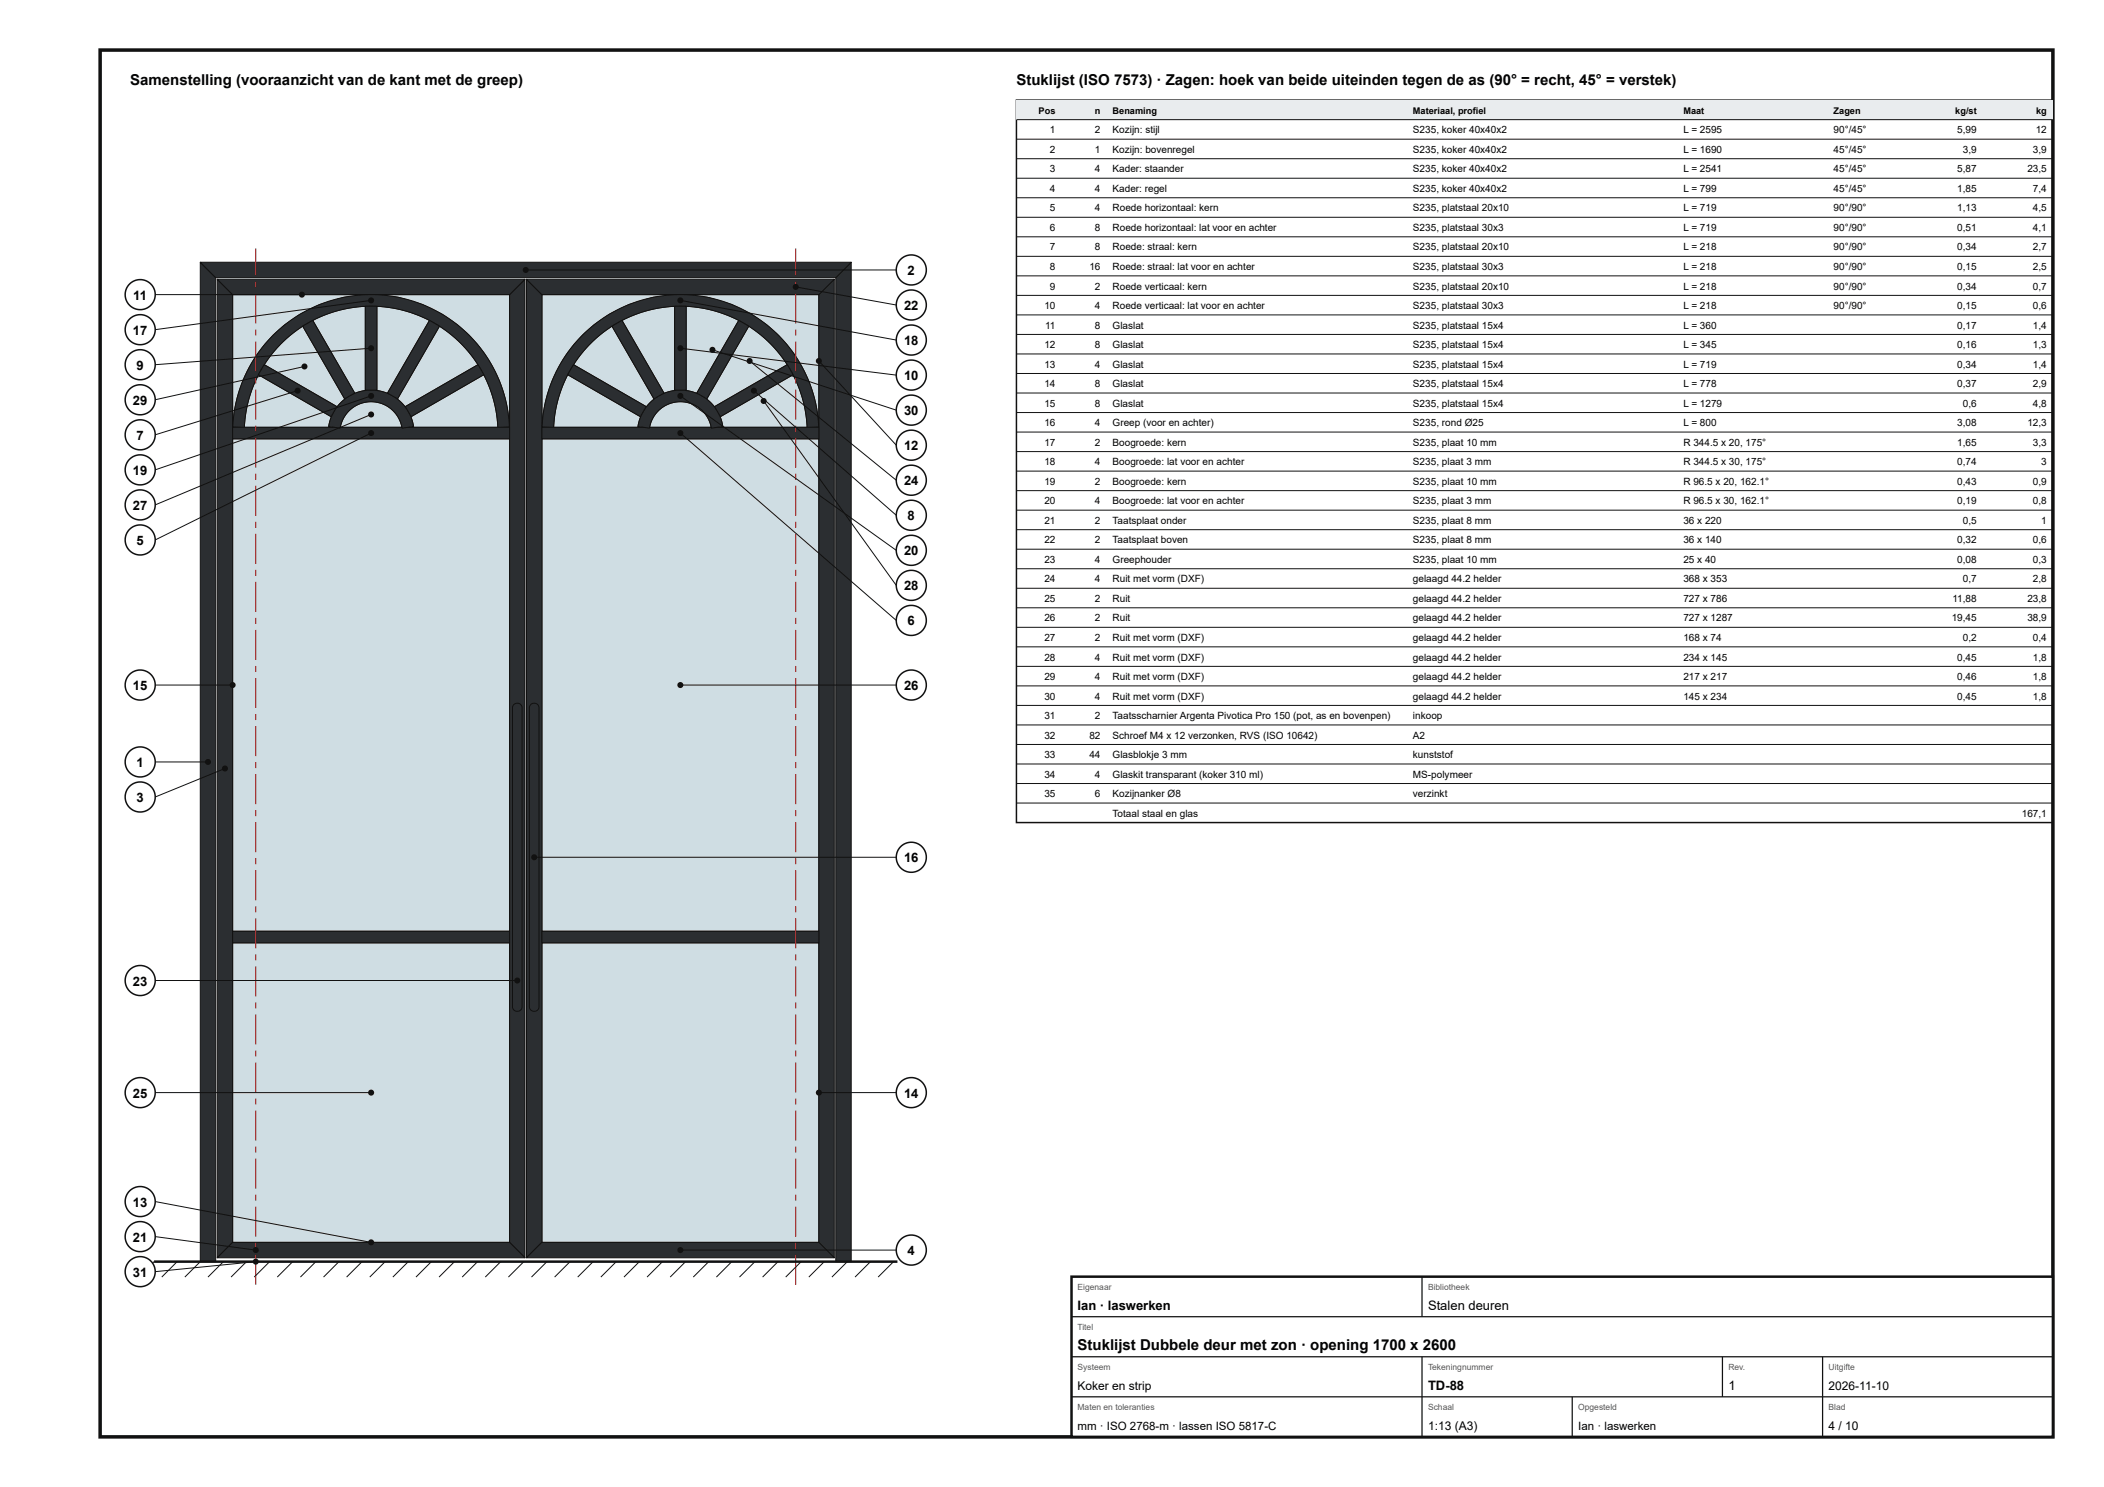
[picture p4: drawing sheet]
<svg xmlns="http://www.w3.org/2000/svg" width="420mm" height="297mm" viewBox="0 0 420 297" stroke-linecap="round" stroke-linejoin="round" font-family="sans-serif">
<path d="M20 10h390v277h-390z" fill="none" stroke="#111" stroke-width=".7" stroke-linecap="butt"/>
<path d="M46.5 58.9h27.6a27.7 27.7 0 0 0-26.4 19.3l-.8 3.4-.4 3.7z" fill="#cfdde3"/>
<path d="M46.5 58.9h27.6a27.7 27.7 0 0 0-26.4 19.3l-.8 3.4-.4 3.7z" fill="none" stroke="#111" stroke-width=".2"/>
<path d="M74.1 58.9h27.7v26.4l-.5-3.7a27.4 27.4 0 0 0-3-8.5 27.6 27.6 0 0 0-24.2-14.2z" fill="#cfdde3"/>
<path d="M74.1 58.9h27.7v26.4l-.5-3.7a27.4 27.4 0 0 0-3-8.5 27.6 27.6 0 0 0-24.2-14.2z" fill="none" stroke="#111" stroke-width=".2"/>
<path d="M46.5 188.3h55.3v59.8h-55.3z" fill="#cfdde3"/>
<path d="M46.5 188.3h55.3v59.8h-55.3z" fill="none" stroke="#111" stroke-width=".2"/>
<path d="M46.5 87.6h55.3v98.4h-55.3z" fill="#cfdde3"/>
<path d="M46.5 87.6h55.3v98.4h-55.3z" fill="none" stroke="#111" stroke-width=".2"/>
<path d="M69.7 82.1l1.3-1 1.5-.7 1.6-.2 1.8 .3 1.6 .7 1.4 1.2 .9 1.4 .5 1.5h-12.3l.5-1.6z" fill="#cfdde3"/>
<path d="M69.7 82.1l1.3-1 1.5-.7 1.6-.2 1.8 .3 1.6 .7 1.4 1.2 .9 1.4 .5 1.5h-12.3l.5-1.6z" fill="none" stroke="#111" stroke-width=".2"/>
<path d="M82 83.3l14.6-8.5a25.1 25.1 0 0 1 2.8 10.5h-16.8z" fill="#cfdde3"/>
<path d="M82 83.3l14.6-8.5a25.1 25.1 0 0 1 2.8 10.5h-16.8z" fill="none" stroke="#111" stroke-width=".2"/>
<path d="M87.8 65.2a25.2 25.2 0 0 1 7.7 7.6l-14.6 8.4-1.5-1.5z" fill="#cfdde3"/>
<path d="M87.8 65.2a25.2 25.2 0 0 1 7.7 7.6l-14.6 8.4-1.5-1.5z" fill="none" stroke="#111" stroke-width=".2"/>
<path d="M75.3 61.2a25.4 25.4 0 0 1 10.5 2.8l-8.4 14.4-.1 .2-2-.6z" fill="#cfdde3"/>
<path d="M75.3 61.2a25.4 25.4 0 0 1 10.5 2.8l-8.4 14.4-.1 .2-2-.6z" fill="none" stroke="#111" stroke-width=".2"/>
<path d="M62.5 64a25.4 25.4 0 0 1 10.5-2.8l-.1 16.8-2 .6-.1-.2z" fill="#cfdde3"/>
<path d="M62.5 64a25.4 25.4 0 0 1 10.5-2.8l-.1 16.8-2 .6-.1-.2z" fill="none" stroke="#111" stroke-width=".2"/>
<path d="M56.2 68.6l2-1.8 2.3-1.6 8.4 14.5-1.6 1.5-14.5-8.4 1.6-2.2z" fill="#cfdde3"/>
<path d="M56.2 68.6l2-1.8 2.3-1.6 8.4 14.5-1.6 1.5-14.5-8.4 1.6-2.2z" fill="none" stroke="#111" stroke-width=".2"/>
<path d="M51.6 74.8l14.6 8.5-.6 2h-16.8a25.1 25.1 0 0 1 2.8-10.5z" fill="#cfdde3"/>
<path d="M51.6 74.8l14.6 8.5-.6 2h-16.8a25.1 25.1 0 0 1 2.8-10.5z" fill="none" stroke="#111" stroke-width=".2"/>
<path d="M108.2 58.9h27.7a27.7 27.7 0 0 0-26.4 19.3l-.8 3.3-.5 3.8z" fill="#cfdde3"/>
<path d="M108.2 58.9h27.7a27.7 27.7 0 0 0-26.4 19.3l-.8 3.3-.5 3.8z" fill="none" stroke="#111" stroke-width=".2"/>
<path d="M135.9 58.9h27.6v26.4l-.4-3.7a27.4 27.4 0 0 0-3.1-8.5 27.6 27.6 0 0 0-24.1-14.2z" fill="#cfdde3"/>
<path d="M135.9 58.9h27.6v26.4l-.4-3.7a27.4 27.4 0 0 0-3.1-8.5 27.6 27.6 0 0 0-24.1-14.2z" fill="none" stroke="#111" stroke-width=".2"/>
<path d="M108.2 188.3h55.3v59.8h-55.3z" fill="#cfdde3"/>
<path d="M108.2 188.3h55.3v59.8h-55.3z" fill="none" stroke="#111" stroke-width=".2"/>
<path d="M108.2 87.6h55.3v98.4h-55.3z" fill="#cfdde3"/>
<path d="M108.2 87.6h55.3v98.4h-55.3z" fill="none" stroke="#111" stroke-width=".2"/>
<path d="M131.4 82.1l1.3-1 1.4-.6 1.8-.3 1.8 .3 1.6 .7 1.3 1.2 .9 1.4 .5 1.5h-12.3l.6-1.6z" fill="#cfdde3"/>
<path d="M131.4 82.1l1.3-1 1.4-.6 1.8-.3 1.8 .3 1.6 .7 1.3 1.2 .9 1.4 .5 1.5h-12.3l.6-1.6z" fill="none" stroke="#111" stroke-width=".2"/>
<path d="M143.8 83.3l14.6-8.5a25.1 25.1 0 0 1 2.8 10.5h-16.8z" fill="#cfdde3"/>
<path d="M143.8 83.3l14.6-8.5a25.1 25.1 0 0 1 2.8 10.5h-16.8z" fill="none" stroke="#111" stroke-width=".2"/>
<path d="M149.5 65.2a25.2 25.2 0 0 1 7.7 7.6l-14.5 8.4-1.6-1.5z" fill="#cfdde3"/>
<path d="M149.5 65.2a25.2 25.2 0 0 1 7.7 7.6l-14.5 8.4-1.6-1.5z" fill="none" stroke="#111" stroke-width=".2"/>
<path d="M137 61.2a25.4 25.4 0 0 1 10.5 2.8l-8.3 14.4-.1 .2-2.1-.6z" fill="#cfdde3"/>
<path d="M137 61.2a25.4 25.4 0 0 1 10.5 2.8l-8.3 14.4-.1 .2-2.1-.6z" fill="none" stroke="#111" stroke-width=".2"/>
<path d="M124.2 64a25.4 25.4 0 0 1 10.5-2.8v16.8l-2.1 .6v-.2z" fill="#cfdde3"/>
<path d="M124.2 64a25.4 25.4 0 0 1 10.5-2.8v16.8l-2.1 .6v-.2z" fill="none" stroke="#111" stroke-width=".2"/>
<path d="M118 68.6l1.9-1.8 2.3-1.6 8.4 14.5-1.5 1.5-14.6-8.4 1.7-2.2z" fill="#cfdde3"/>
<path d="M118 68.6l1.9-1.8 2.3-1.6 8.4 14.5-1.5 1.5-14.6-8.4 1.7-2.2z" fill="none" stroke="#111" stroke-width=".2"/>
<path d="M113.4 74.8l14.5 8.5-.5 2h-16.8a25.1 25.1 0 0 1 2.8-10.5z" fill="#cfdde3"/>
<path d="M113.4 74.8l14.5 8.5-.5 2h-16.8a25.1 25.1 0 0 1 2.8-10.5z" fill="none" stroke="#111" stroke-width=".2"/>
<path d="M40 52.4l3.1 3.1v196.5h-3.1z" fill="#2b2e31"/>
<path d="M40 52.4l3.1 3.1v196.5h-3.1z" fill="none" stroke="#111" stroke-width=".2"/>
<path d="M166.9 55.5l3.1-3.1v199.6h-3.1z" fill="#2b2e31"/>
<path d="M166.9 55.5l3.1-3.1v199.6h-3.1z" fill="none" stroke="#111" stroke-width=".2"/>
<path d="M40 52.4h130l-3.1 3.1h-123.8z" fill="#2b2e31"/>
<path d="M40 52.4h130l-3.1 3.1h-123.8z" fill="none" stroke="#111" stroke-width=".2"/>
<path d="M43.4 55.8l3.1 3.1v189.2l-3.1 3.1z" fill="#2b2e31"/>
<path d="M43.4 55.8l3.1 3.1v189.2l-3.1 3.1z" fill="none" stroke="#111" stroke-width=".2"/>
<path d="M101.8 58.9l3-3.1v195.4l-3-3.1z" fill="#2b2e31"/>
<path d="M101.8 58.9l3-3.1v195.4l-3-3.1z" fill="none" stroke="#111" stroke-width=".2"/>
<path d="M46.5 248.1h55.3l3 3.1h-61.4z" fill="#2b2e31"/>
<path d="M46.5 248.1h55.3l3 3.1h-61.4z" fill="none" stroke="#111" stroke-width=".2"/>
<path d="M43.4 55.8h61.4l-3 3.1h-55.3z" fill="#2b2e31"/>
<path d="M43.4 55.8h61.4l-3 3.1h-55.3z" fill="none" stroke="#111" stroke-width=".2"/>
<path d="M54.3 67.2a27.7 27.7 0 0 1 29.7-6.5 27.7 27.7 0 0 1 17.7 24.6l-2.3 .1a25.3 25.3 0 0 0-25.3-24.2 25.3 25.3 0 0 0-25.3 24.2l-2.3-.1a27.6 27.6 0 0 1 7.8-18.1z" fill="#2b2e31"/>
<path d="M54.3 67.2a27.7 27.7 0 0 1 29.7-6.5 27.7 27.7 0 0 1 17.7 24.6l-2.3 .1a25.3 25.3 0 0 0-25.3-24.2 25.3 25.3 0 0 0-25.3 24.2l-2.3-.1a27.6 27.6 0 0 1 7.8-18.1z" fill="none" stroke="#111" stroke-width=".2"/>
<path d="M46.5 85.3h55.3v2.3h-55.3z" fill="#2b2e31"/>
<path d="M46.5 85.3h55.3v2.3h-55.3z" fill="none" stroke="#111" stroke-width=".2"/>
<path d="M46.5 186h55.3v2.3h-55.3z" fill="#2b2e31"/>
<path d="M46.5 186h55.3v2.3h-55.3z" fill="none" stroke="#111" stroke-width=".2"/>
<path d="M68 80.5a8.6 8.6 0 0 1 8.7-2.2 8.6 8.6 0 0 1 5.9 6.9l-2.3 .3a6.3 6.3 0 0 0-6.2-5.3 6.3 6.3 0 0 0-6.2 5.3l-2.3-.3a8.5 8.5 0 0 1 2.4-4.7z" fill="#2b2e31"/>
<path d="M68 80.5a8.6 8.6 0 0 1 8.7-2.2 8.6 8.6 0 0 1 5.9 6.9l-2.3 .3a6.3 6.3 0 0 0-6.2-5.3 6.3 6.3 0 0 0-6.2 5.3l-2.3-.3a8.5 8.5 0 0 1 2.4-4.7z" fill="none" stroke="#111" stroke-width=".2"/>
<path d="M81 81.2l14.5-8.4 1.1 2-14.5 8.4z" fill="#2b2e31"/>
<path d="M81 81.2l14.5-8.4 1.1 2-14.5 8.4z" fill="none" stroke="#111" stroke-width=".2"/>
<path d="M85.8 64l2 1.2-8.4 14.4-2-1.1z" fill="#2b2e31"/>
<path d="M85.8 64l2 1.2-8.4 14.4-2-1.1z" fill="none" stroke="#111" stroke-width=".2"/>
<path d="M73 61.2h2.3v16.7h-2.3z" fill="#2b2e31"/>
<path d="M73 61.2h2.3v16.7h-2.3z" fill="none" stroke="#111" stroke-width=".2"/>
<path d="M60.5 65.2l1.9-1.2 8.4 14.5-2 1.1z" fill="#2b2e31"/>
<path d="M60.5 65.2l1.9-1.2 8.4 14.5-2 1.1z" fill="none" stroke="#111" stroke-width=".2"/>
<path d="M52.8 72.8l14.5 8.4-1.2 2-14.5-8.4z" fill="#2b2e31"/>
<path d="M52.8 72.8l14.5 8.4-1.2 2-14.5-8.4z" fill="none" stroke="#111" stroke-width=".2"/>
<path d="M105.1 55.8l3.1 3.1v189.2l-3.1 3.1z" fill="#2b2e31"/>
<path d="M105.1 55.8l3.1 3.1v189.2l-3.1 3.1z" fill="none" stroke="#111" stroke-width=".2"/>
<path d="M163.5 58.9l3.1-3.1v195.4l-3.1-3.1z" fill="#2b2e31"/>
<path d="M163.5 58.9l3.1-3.1v195.4l-3.1-3.1z" fill="none" stroke="#111" stroke-width=".2"/>
<path d="M108.2 248.1h55.3l3.1 3.1h-61.5z" fill="#2b2e31"/>
<path d="M108.2 248.1h55.3l3.1 3.1h-61.5z" fill="none" stroke="#111" stroke-width=".2"/>
<path d="M105.1 55.8h61.5l-3.1 3.1h-55.3z" fill="#2b2e31"/>
<path d="M105.1 55.8h61.5l-3.1 3.1h-55.3z" fill="none" stroke="#111" stroke-width=".2"/>
<path d="M116.1 67.2a27.7 27.7 0 0 1 29.6-6.5 27.7 27.7 0 0 1 17.8 24.6l-2.3 .1a25.3 25.3 0 0 0-25.3-24.2 25.3 25.3 0 0 0-25.3 24.2l-2.3-.1a27.6 27.6 0 0 1 7.8-18.1z" fill="#2b2e31"/>
<path d="M116.1 67.2a27.7 27.7 0 0 1 29.6-6.5 27.7 27.7 0 0 1 17.8 24.6l-2.3 .1a25.3 25.3 0 0 0-25.3-24.2 25.3 25.3 0 0 0-25.3 24.2l-2.3-.1a27.6 27.6 0 0 1 7.8-18.1z" fill="none" stroke="#111" stroke-width=".2"/>
<path d="M108.2 85.3h55.3v2.3h-55.3z" fill="#2b2e31"/>
<path d="M108.2 85.3h55.3v2.3h-55.3z" fill="none" stroke="#111" stroke-width=".2"/>
<path d="M108.2 186h55.3v2.3h-55.3z" fill="#2b2e31"/>
<path d="M108.2 186h55.3v2.3h-55.3z" fill="none" stroke="#111" stroke-width=".2"/>
<path d="M130 80.3a8.6 8.6 0 0 1 14.3 4.9l-2.2 .3a6.3 6.3 0 0 0-6.2-5.3 6.3 6.3 0 0 0-6.2 5.3l-2.3-.3a8.6 8.6 0 0 1 2.6-4.9z" fill="#2b2e31"/>
<path d="M130 80.3a8.6 8.6 0 0 1 14.3 4.9l-2.2 .3a6.3 6.3 0 0 0-6.2-5.3 6.3 6.3 0 0 0-6.2 5.3l-2.3-.3a8.6 8.6 0 0 1 2.6-4.9z" fill="none" stroke="#111" stroke-width=".2"/>
<path d="M142.7 81.2l14.5-8.4 1.2 2-14.5 8.4z" fill="#2b2e31"/>
<path d="M142.7 81.2l14.5-8.4 1.2 2-14.5 8.4z" fill="none" stroke="#111" stroke-width=".2"/>
<path d="M147.5 64l2 1.2-8.3 14.4-2-1.1z" fill="#2b2e31"/>
<path d="M147.5 64l2 1.2-8.3 14.4-2-1.1z" fill="none" stroke="#111" stroke-width=".2"/>
<path d="M134.7 61.2h2.3v16.7h-2.3z" fill="#2b2e31"/>
<path d="M134.7 61.2h2.3v16.7h-2.3z" fill="none" stroke="#111" stroke-width=".2"/>
<path d="M122.2 65.2l2-1.2 8.4 14.5-2 1.1z" fill="#2b2e31"/>
<path d="M122.2 65.2l2-1.2 8.4 14.5-2 1.1z" fill="none" stroke="#111" stroke-width=".2"/>
<path d="M114.5 72.8l14.5 8.4-1.1 2-14.5-8.4z" fill="#2b2e31"/>
<path d="M114.5 72.8l14.5 8.4-1.1 2-14.5-8.4z" fill="none" stroke="#111" stroke-width=".2"/>
<path d="M51 250.6h.2v6h-.2zM51 248.2h.2v1.2h-.2zM51 241h.2v6h-.2zM51 238.6h.2v1.2h-.2zM51 231.4h.2v6h-.2zM51 229h.2v1.2h-.2zM51 221.8h.2v6h-.2zM51 219.4h.2v1.2h-.2zM51 212.2h.2v6h-.2zM51 209.8h.2v1.2h-.2zM51 202.6h.2v6h-.2zM51 200.2h.2v1.2h-.2zM51 193h.2v6h-.2zM51 190.6h.2v1.2h-.2zM51 183.4h.2v6h-.2zM51 181h.2v1.2h-.2zM51 173.8h.2v6h-.2zM51 171.4h.2v1.2h-.2zM51 164.2h.2v6h-.2zM51 161.8h.2v1.2h-.2zM51 154.6h.2v6h-.2zM51 152.2h.2v1.2h-.2zM51 145h.2v6h-.2zM51 142.6h.2v1.2h-.2zM51 135.4h.2v6h-.2zM51 133h.2v1.2h-.2zM51 125.8h.2v6h-.2zM51 123.4h.2v1.2h-.2zM51 116.2h.2v6h-.2zM51 113.8h.2v1.2h-.2zM51 106.6h.2v6h-.2zM51 104.2h.2v1.2h-.2zM51 97h.2v6h-.2zM51 94.6h.2v1.2h-.2zM51 87.4h.2v6h-.2zM51 85h.2v1.2h-.2zM51 77.8h.2v6h-.2zM51 75.4h.2v1.2h-.2zM51 68.2h.2v6h-.2zM51 65.8h.2v1.2h-.2zM51 58.6h.2v6h-.2zM51 56.2h.2v1.2h-.2zM51 49.6h.2v5.4h-.2z" fill="#b00"/>
<path d="M102.6 140.7a.97 .97 0 0 1 1.1-.2 .97 .97 0 0 1 .6 .9v59.7a.96 .96 0 0 1-1 .9 .96 .96 0 0 1-1-.9v-59.7z" fill="#2b2e31"/>
<path d="M102.6 140.7a.97 .97 0 0 1 1.1-.2 .97 .97 0 0 1 .6 .9v59.7a.96 .96 0 0 1-1 .9 .96 .96 0 0 1-1-.9v-59.7z" fill="none" stroke="#111" stroke-width=".2"/>
<path d="M158.8 250.6h.2v6h-.2zM158.8 248.2h.2v1.2h-.2zM158.8 241h.2v6h-.2zM158.8 238.6h.2v1.2h-.2zM158.8 231.4h.2v6h-.2zM158.8 229h.2v1.2h-.2zM158.8 221.8h.2v6h-.2zM158.8 219.4h.2v1.2h-.2zM158.8 212.2h.2v6h-.2zM158.8 209.8h.2v1.2h-.2zM158.8 202.6h.2v6h-.2zM158.8 200.2h.2v1.2h-.2zM158.8 193h.2v6h-.2zM158.8 190.6h.2v1.2h-.2zM158.8 183.4h.2v6h-.2zM158.8 181h.2v1.2h-.2zM158.8 173.8h.2v6h-.2zM158.8 171.4h.2v1.2h-.2zM158.8 164.2h.2v6h-.2zM158.8 161.8h.2v1.2h-.2zM158.8 154.6h.2v6h-.2zM158.8 152.2h.2v1.2h-.2zM158.8 145h.2v6h-.2zM158.8 142.6h.2v1.2h-.2zM158.8 135.4h.2v6h-.2zM158.8 133h.2v1.2h-.2zM158.8 125.8h.2v6h-.2zM158.8 123.4h.2v1.2h-.2zM158.8 116.2h.2v6h-.2zM158.8 113.8h.2v1.2h-.2zM158.8 106.6h.2v6h-.2zM158.8 104.2h.2v1.2h-.2zM158.8 97h.2v6h-.2zM158.8 94.6h.2v1.2h-.2zM158.8 87.4h.2v6h-.2zM158.8 85h.2v1.2h-.2zM158.8 77.8h.2v6h-.2zM158.8 75.4h.2v1.2h-.2zM158.8 68.2h.2v6h-.2zM158.8 65.8h.2v1.2h-.2zM158.8 58.6h.2v6h-.2zM158.8 56.2h.2v1.2h-.2zM158.8 49.6h.2v5.4h-.2z" fill="#b00"/>
<path d="M106 140.7a.97 .97 0 0 1 1-.2 .97 .97 0 0 1 .6 .9v59.7a.96 .96 0 0 1-.9 .9 .96 .96 0 0 1-1-.9v-59.7z" fill="#2b2e31"/>
<g fill="none" stroke="#111" stroke-width=".2">
<path d="M106 140.7a.97 .97 0 0 1 1-.2 .97 .97 0 0 1 .6 .9v59.7a.96 .96 0 0 1-.9 .9 .96 .96 0 0 1-1-.9v-59.7zM30.8 252l-3.1 3.1M35.4 252l-3.1 3.1M40 252l-3.1 3.1M44.6 252l-3.1 3.1M49.2 252l-3.1 3.1M53.8 252l-3 3.1M58.5 252l-3.1 3.1M63.1 252l-3.1 3.1M67.7 252l-3.1 3.1M72.3 252l-3.1 3.1M76.9 252l-3.1 3.1"/>
<path d="M81.5 252l-3 3.1M86.1 252l-3 3.1M90.8 252l-3.1 3.1M95.4 252l-3.1 3.1M100 252l-3.1 3.1M104.6 252l-3.1 3.1M109.2 252l-3.1 3.1M113.8 252l-3 3.1M118.5 252l-3.1 3.1M123.1 252l-3.1 3.1M127.7 252l-3.1 3.1M132.3 252l-3.1 3.1"/>
<path d="M136.9 252l-3.1 3.1M141.5 252l-3 3.1M146.1 252l-3 3.1M150.8 252l-3.1 3.1M155.4 252l-3.1 3.1M160 252l-3.1 3.1M164.6 252l-3.1 3.1M169.2 252l-3.1 3.1M173.8 252l-3 3.1M178.5 252l-3.1 3.1"/>
</g>
<path d="M30.8 252h148.4" fill="none" stroke="#111" stroke-width=".5"/>
<circle cx="60.3" cy="58.9" r=".6" fill="#111"/>
<path d="M31 58.8h29.3" fill="none" stroke="#111" stroke-width=".2"/>
<circle cx="28" cy="58.9" r="3" fill="#fff"/>
<circle cx="28" cy="58.9" r="3" fill="none" stroke="#111" stroke-width=".3"/>
<circle cx="74.1" cy="60" r=".6" fill="#111"/>
<path d="M74.1 60l-43.1 5.8" fill="none" stroke="#111" stroke-width=".2"/>
<circle cx="28" cy="65.9" r="3" fill="#fff"/>
<circle cx="28" cy="65.9" r="3" fill="none" stroke="#111" stroke-width=".3"/>
<circle cx="74.1" cy="69.5" r=".6" fill="#111"/>
<path d="M74.1 69.6l-43.1 3.2" fill="none" stroke="#111" stroke-width=".2"/>
<circle cx="28" cy="72.8" r="3" fill="#fff"/>
<circle cx="28" cy="72.8" r="3" fill="none" stroke="#111" stroke-width=".3"/>
<circle cx="60.8" cy="73.2" r=".6" fill="#111"/>
<path d="M60.8 73.2l-29.8 6.6" fill="none" stroke="#111" stroke-width=".2"/>
<circle cx="28" cy="79.8" r="3" fill="#fff"/>
<circle cx="28" cy="79.8" r="3" fill="none" stroke="#111" stroke-width=".3"/>
<circle cx="59.4" cy="78" r=".6" fill="#111"/>
<path d="M59.4 78l-28.4 8.8" fill="none" stroke="#111" stroke-width=".2"/>
<circle cx="28" cy="86.8" r="3" fill="#fff"/>
<circle cx="28" cy="86.8" r="3" fill="none" stroke="#111" stroke-width=".3"/>
<circle cx="74.1" cy="79.1" r=".6" fill="#111"/>
<path d="M74.1 79.1l-43.1 14.7" fill="none" stroke="#111" stroke-width=".2"/>
<circle cx="28" cy="93.8" r="3" fill="#fff"/>
<circle cx="28" cy="93.8" r="3" fill="none" stroke="#111" stroke-width=".3"/>
<circle cx="74.1" cy="82.8" r=".6" fill="#111"/>
<path d="M74.1 82.8l-43.1 18" fill="none" stroke="#111" stroke-width=".2"/>
<circle cx="28" cy="100.8" r="3" fill="#fff"/>
<circle cx="28" cy="100.8" r="3" fill="none" stroke="#111" stroke-width=".3"/>
<circle cx="74.1" cy="86.5" r=".6" fill="#111"/>
<path d="M74.1 86.5l-43.1 21.3" fill="none" stroke="#111" stroke-width=".2"/>
<circle cx="28" cy="107.8" r="3" fill="#fff"/>
<circle cx="28" cy="107.8" r="3" fill="none" stroke="#111" stroke-width=".3"/>
<circle cx="46.5" cy="136.8" r=".6" fill="#111"/>
<path d="M31 136.8h15.5" fill="none" stroke="#111" stroke-width=".2"/>
<circle cx="28" cy="136.8" r="3" fill="#fff"/>
<circle cx="28" cy="136.8" r="3" fill="none" stroke="#111" stroke-width=".3"/>
<circle cx="41.5" cy="152.2" r=".6" fill="#111"/>
<path d="M31 152.2h10.5" fill="none" stroke="#111" stroke-width=".2"/>
<circle cx="28" cy="152.2" r="3" fill="#fff"/>
<circle cx="28" cy="152.2" r="3" fill="none" stroke="#111" stroke-width=".3"/>
<circle cx="44.9" cy="153.5" r=".6" fill="#111"/>
<path d="M44.9 153.5l-13.9 5.7" fill="none" stroke="#111" stroke-width=".2"/>
<circle cx="28" cy="159.2" r="3" fill="#fff"/>
<circle cx="28" cy="159.2" r="3" fill="none" stroke="#111" stroke-width=".3"/>
<circle cx="103.3" cy="195.8" r=".6" fill="#111"/>
<path d="M31 195.8h72.3" fill="none" stroke="#111" stroke-width=".2"/>
<circle cx="28" cy="195.8" r="3" fill="#fff"/>
<circle cx="28" cy="195.8" r="3" fill="none" stroke="#111" stroke-width=".3"/>
<circle cx="74.1" cy="218.2" r=".6" fill="#111"/>
<path d="M31 218.2h43.1" fill="none" stroke="#111" stroke-width=".2"/>
<circle cx="28" cy="218.2" r="3" fill="#fff"/>
<circle cx="28" cy="218.2" r="3" fill="none" stroke="#111" stroke-width=".3"/>
<circle cx="74.1" cy="248.1" r=".6" fill="#111"/>
<path d="M31 240l43.1 8.2" fill="none" stroke="#111" stroke-width=".2"/>
<circle cx="28" cy="240" r="3" fill="#fff"/>
<circle cx="28" cy="240" r="3" fill="none" stroke="#111" stroke-width=".3"/>
<circle cx="51.1" cy="249.7" r=".6" fill="#111"/>
<path d="M31 247l20.1 2.7" fill="none" stroke="#111" stroke-width=".2"/>
<circle cx="28" cy="247" r="3" fill="#fff"/>
<circle cx="28" cy="247" r="3" fill="none" stroke="#111" stroke-width=".3"/>
<circle cx="51.1" cy="252" r=".6" fill="#111"/>
<path d="M51.1 252l-20.1 2" fill="none" stroke="#111" stroke-width=".2"/>
<circle cx="28" cy="254" r="3" fill="#fff"/>
<circle cx="28" cy="254" r="3" fill="none" stroke="#111" stroke-width=".3"/>
<circle cx="105" cy="53.9" r=".6" fill="#111"/>
<path d="M105 53.9h74" fill="none" stroke="#111" stroke-width=".2"/>
<circle cx="182" cy="53.9" r="3" fill="#fff"/>
<circle cx="182" cy="53.9" r="3" fill="none" stroke="#111" stroke-width=".3"/>
<circle cx="158.9" cy="57.3" r=".6" fill="#111"/>
<path d="M158.9 57.3l20.1 3.6" fill="none" stroke="#111" stroke-width=".2"/>
<circle cx="182" cy="60.9" r="3" fill="#fff"/>
<circle cx="182" cy="60.9" r="3" fill="none" stroke="#111" stroke-width=".3"/>
<circle cx="135.9" cy="60" r=".6" fill="#111"/>
<path d="M135.9 60l43.1 7.9" fill="none" stroke="#111" stroke-width=".2"/>
<circle cx="182" cy="67.9" r="3" fill="#fff"/>
<circle cx="182" cy="67.9" r="3" fill="none" stroke="#111" stroke-width=".3"/>
<circle cx="135.9" cy="69.5" r=".6" fill="#111"/>
<path d="M135.9 69.6l43.1 5.3" fill="none" stroke="#111" stroke-width=".2"/>
<circle cx="182" cy="74.9" r="3" fill="#fff"/>
<circle cx="182" cy="74.9" r="3" fill="none" stroke="#111" stroke-width=".3"/>
<circle cx="142.3" cy="69.9" r=".6" fill="#111"/>
<path d="M142.3 69.9l36.7 12" fill="none" stroke="#111" stroke-width=".2"/>
<circle cx="182" cy="81.9" r="3" fill="#fff"/>
<circle cx="182" cy="81.9" r="3" fill="none" stroke="#111" stroke-width=".3"/>
<circle cx="163.5" cy="72.1" r=".6" fill="#111"/>
<path d="M163.5 72.1l15.5 16.8" fill="none" stroke="#111" stroke-width=".2"/>
<circle cx="182" cy="88.9" r="3" fill="#fff"/>
<circle cx="182" cy="88.9" r="3" fill="none" stroke="#111" stroke-width=".3"/>
<circle cx="149.7" cy="72.1" r=".6" fill="#111"/>
<path d="M149.7 72.1l29.3 23.8" fill="none" stroke="#111" stroke-width=".2"/>
<circle cx="182" cy="95.9" r="3" fill="#fff"/>
<circle cx="182" cy="95.9" r="3" fill="none" stroke="#111" stroke-width=".3"/>
<circle cx="150.6" cy="78" r=".6" fill="#111"/>
<path d="M150.6 78l28.4 24.9" fill="none" stroke="#111" stroke-width=".2"/>
<circle cx="182" cy="102.9" r="3" fill="#fff"/>
<circle cx="182" cy="102.9" r="3" fill="none" stroke="#111" stroke-width=".3"/>
<circle cx="135.9" cy="79.1" r=".6" fill="#111"/>
<path d="M135.9 79.1l43.1 30.8" fill="none" stroke="#111" stroke-width=".2"/>
<circle cx="182" cy="109.9" r="3" fill="#fff"/>
<circle cx="182" cy="109.9" r="3" fill="none" stroke="#111" stroke-width=".3"/>
<circle cx="152.5" cy="80.1" r=".6" fill="#111"/>
<path d="M152.5 80.1l26.5 36.8" fill="none" stroke="#111" stroke-width=".2"/>
<circle cx="182" cy="116.9" r="3" fill="#fff"/>
<circle cx="182" cy="116.9" r="3" fill="none" stroke="#111" stroke-width=".3"/>
<circle cx="135.9" cy="86.5" r=".6" fill="#111"/>
<path d="M135.9 86.5l43.1 37.4" fill="none" stroke="#111" stroke-width=".2"/>
<circle cx="182" cy="123.9" r="3" fill="#fff"/>
<circle cx="182" cy="123.9" r="3" fill="none" stroke="#111" stroke-width=".3"/>
<circle cx="135.9" cy="136.8" r=".6" fill="#111"/>
<path d="M135.9 136.8h43.1" fill="none" stroke="#111" stroke-width=".2"/>
<circle cx="182" cy="136.8" r="3" fill="#fff"/>
<circle cx="182" cy="136.8" r="3" fill="none" stroke="#111" stroke-width=".3"/>
<circle cx="106.7" cy="171.2" r=".6" fill="#111"/>
<path d="M106.7 171.2h72.3" fill="none" stroke="#111" stroke-width=".2"/>
<circle cx="182" cy="171.2" r="3" fill="#fff"/>
<circle cx="182" cy="171.2" r="3" fill="none" stroke="#111" stroke-width=".3"/>
<circle cx="163.5" cy="218.2" r=".6" fill="#111"/>
<path d="M163.5 218.2h15.5" fill="none" stroke="#111" stroke-width=".2"/>
<circle cx="182" cy="218.2" r="3" fill="#fff"/>
<circle cx="182" cy="218.2" r="3" fill="none" stroke="#111" stroke-width=".3"/>
<circle cx="135.9" cy="249.7" r=".6" fill="#111"/>
<path d="M135.9 249.7h43.1" fill="none" stroke="#111" stroke-width=".2"/>
<circle cx="182" cy="249.7" r="3" fill="#fff"/>
<g fill="none" stroke="#111" stroke-width=".3">
<path d="M203 20h207v144.3h-207z"/>
<circle cx="182" cy="249.7" r="3"/>
</g>
<path d="M203 20h207v3.9h-207z" fill="#e9ecee"/>
<g fill="none" stroke="#111" stroke-width=".2">
<path d="M203 23.9h207M203 27.8h207M203 31.7h207M203 35.6h207M203 39.5h207M203 43.4h207M203 47.3h207M203 51.2h207M203 55.1h207M203 59h207M203 62.9h207M203 66.8h207"/>
<path d="M203 70.7h207M203 74.6h207M203 78.5h207M203 82.4h207M203 86.3h207M203 90.2h207M203 94.1h207M203 98h207M203 101.9h207M203 105.8h207M203 109.7h207M203 113.6h207"/>
<path d="M203 117.5h207M203 121.4h207M203 125.3h207M203 129.2h207M203 133.1h207M203 137h207M203 140.9h207M203 144.8h207M203 148.7h207M203 152.6h207M203 156.5h207M203 160.4h207"/>
</g>
<path d="M214 255h196v32h-196z" fill="#fff"/>
<path d="M214 255h196v32h-196z" fill="none" stroke="#111" stroke-width=".5"/>
<path d="M284 255v8M214 263h196M214 271h196M214 279h196M284 271v16M314 279v8M344 271v8M364 271v16" fill="none" stroke="#111" stroke-width=".25"/>
<g font-size="3">
<text x="26" y="17">Samenstelling (vooraanzicht van de kant met de greep)</text>
<text x="203" y="17">Stuklijst (ISO 7573) · Zagen: hoek van beide uiteinden tegen de as (90° = recht, 45° = verstek)</text>
<text x="215.2" y="269.6">Stuklijst Dubbele deur met zon · opening 1700 x 2600</text>
</g>
<g font-size="2.6">
<text x="26.6" y="59.8">11</text>
<text x="181.3" y="54.9">2</text>
<text x="180.5" y="61.9">22</text>
<text x="26.5" y="66.8">17</text>
<text x="180.5" y="68.9">18</text>
<text x="27.3" y="73.8">9</text>
<text x="180.5" y="75.9">10</text>
<text x="26.5" y="80.8">29</text>
<text x="180.5" y="82.9">30</text>
<text x="27.3" y="87.8">7</text>
<text x="180.5" y="89.9">12</text>
<text x="26.5" y="94.8">19</text>
<text x="26.5" y="101.8">27</text>
<text x="180.5" y="96.9">24</text>
<text x="181.3" y="103.9">8</text>
<text x="27.3" y="108.8">5</text>
<text x="180.5" y="110.9">20</text>
<text x="180.5" y="117.9">28</text>
<text x="181.3" y="124.9">6</text>
<text x="26.5" y="137.8">15</text>
<text x="180.5" y="137.8">26</text>
<text x="27.3" y="153.2">1</text>
<text x="27.3" y="160.2">3</text>
<text x="180.5" y="172.2">16</text>
<text x="26.5" y="196.8">23</text>
<text x="26.5" y="219.2">25</text>
<text x="180.5" y="219.2">14</text>
<text x="26.5" y="241">13</text>
<text x="26.5" y="248">21</text>
<text x="181.3" y="250.7">4</text>
<text x="26.5" y="255">31</text>
<text x="215.2" y="261.6">Ian · laswerken</text>
<text x="285.2" y="261.6">Stalen deuren</text>
<text x="285.2" y="277.6">TD-88</text>
<text x="345.2" y="277.6">1</text>
</g>
<g font-size="2.4">
<text x="215.2" y="277.6">Koker en strip</text>
<text x="365.2" y="277.6">2026-11-10</text>
<text x="285.2" y="285.6">1:13 (A3)</text>
<text x="365.2" y="285.6">4 / 10</text>
</g>
<g font-size="2.3">
<text x="215.2" y="285.6">mm · ISO 2768-m · lassen ISO 5817-C</text>
<text x="315.2" y="285.6">Ian · laswerken</text>
</g>
<g font-size="2">
<text x="209.7" y="26.6">1</text>
<text x="218.7" y="26.6">2</text>
<text x="222.2" y="26.6">Kozijn: stijl</text>
<text x="282.2" y="26.6">S235, koker 40x40x2</text>
<text x="336.2" y="26.6">L = 2595</text>
<text x="366.2" y="26.6">90°/45°</text>
<text x="390.9" y="26.6">5,99</text>
<text x="406.6" y="26.6">12</text>
<text x="209.7" y="30.5">2</text>
<text x="209.7" y="34.4">3</text>
<text x="218.7" y="30.5">1</text>
<text x="218.7" y="34.4">4</text>
<text x="222.2" y="30.5">Kozijn: bovenregel</text>
<text x="222.2" y="34.4">Kader: staander</text>
<text x="282.2" y="30.5">S235, koker 40x40x2</text>
<text x="282.2" y="34.4">S235, koker 40x40x2</text>
<text x="336.2" y="30.5">L = 1690</text>
<text x="336.2" y="34.4">L = 2541</text>
<text x="366.2" y="30.5">45°/45°</text>
<text x="366.2" y="34.4">45°/45°</text>
<text x="390.9" y="34.4">5,87</text>
<text x="392" y="30.5">3,9</text>
<text x="404.9" y="34.4">23,5</text>
<text x="406" y="30.5">3,9</text>
<text x="209.7" y="38.3">4</text>
<text x="218.7" y="38.3">4</text>
<text x="222.2" y="38.3">Kader: regel</text>
<text x="282.2" y="38.3">S235, koker 40x40x2</text>
<text x="336.2" y="38.3">L = 799</text>
<text x="366.2" y="38.3">45°/45°</text>
<text x="390.9" y="38.3">1,85</text>
<text x="406" y="38.3">7,4</text>
<text x="209.7" y="42.2">5</text>
<text x="209.7" y="46.1">6</text>
<text x="218.7" y="42.2">4</text>
<text x="218.7" y="46.1">8</text>
<text x="222.2" y="42.2">Roede horizontaal: kern</text>
<text x="222.2" y="46.1">Roede horizontaal: lat voor en achter</text>
<text x="282.2" y="42.2">S235, platstaal 20x10</text>
<text x="282.2" y="46.1">S235, platstaal 30x3</text>
<text x="336.2" y="42.2">L = 719</text>
<text x="336.2" y="46.1">L = 719</text>
<text x="366.2" y="42.2">90°/90°</text>
<text x="366.2" y="46.1">90°/90°</text>
<text x="390.9" y="42.2">1,13</text>
<text x="390.9" y="46.1">0,51</text>
<text x="406" y="42.2">4,5</text>
<text x="406" y="46.1">4,1</text>
<text x="209.7" y="50">7</text>
<text x="209.7" y="53.9">8</text>
<text x="217.6" y="53.9">16</text>
<text x="218.7" y="50">8</text>
<text x="222.2" y="50">Roede: straal: kern</text>
<text x="222.2" y="53.9">Roede: straal: lat voor en achter</text>
<text x="282.2" y="50">S235, platstaal 20x10</text>
<text x="282.2" y="53.9">S235, platstaal 30x3</text>
<text x="336.2" y="50">L = 218</text>
<text x="336.2" y="53.9">L = 218</text>
<text x="366.2" y="50">90°/90°</text>
<text x="366.2" y="53.9">90°/90°</text>
<text x="390.9" y="50">0,34</text>
<text x="390.9" y="53.9">0,15</text>
<text x="406" y="50">2,7</text>
<text x="406" y="53.9">2,5</text>
<text x="209.7" y="57.8">9</text>
<text x="218.7" y="57.8">2</text>
<text x="222.2" y="57.8">Roede verticaal: kern</text>
<text x="282.2" y="57.8">S235, platstaal 20x10</text>
<text x="336.2" y="57.8">L = 218</text>
<text x="366.2" y="57.8">90°/90°</text>
<text x="390.9" y="57.8">0,34</text>
<text x="406" y="57.8">0,7</text>
<text x="208.6" y="61.7">10</text>
<text x="208.7" y="65.6">11</text>
<text x="218.7" y="61.7">4</text>
<text x="218.7" y="65.6">8</text>
<text x="222.2" y="61.7">Roede verticaal: lat voor en achter</text>
<text x="222.2" y="65.6">Glaslat</text>
<text x="282.2" y="61.7">S235, platstaal 30x3</text>
<text x="282.2" y="65.6">S235, platstaal 15x4</text>
<text x="336.2" y="61.7">L = 218</text>
<text x="336.2" y="65.6">L = 360</text>
<text x="366.2" y="61.7">90°/90°</text>
<text x="390.9" y="61.7">0,15</text>
<text x="390.9" y="65.6">0,17</text>
<text x="406" y="61.7">0,6</text>
<text x="406" y="65.6">1,4</text>
<text x="208.6" y="69.5">12</text>
<text x="218.7" y="69.5">8</text>
<text x="222.2" y="69.5">Glaslat</text>
<text x="282.2" y="69.5">S235, platstaal 15x4</text>
<text x="336.2" y="69.5">L = 345</text>
<text x="390.9" y="69.5">0,16</text>
<text x="406" y="69.5">1,3</text>
<text x="208.6" y="73.4">13</text>
<text x="208.6" y="77.3">14</text>
<text x="218.7" y="73.4">4</text>
<text x="218.7" y="77.3">8</text>
<text x="222.2" y="73.4">Glaslat</text>
<text x="222.2" y="77.3">Glaslat</text>
<text x="282.2" y="73.4">S235, platstaal 15x4</text>
<text x="282.2" y="77.3">S235, platstaal 15x4</text>
<text x="336.2" y="73.4">L = 719</text>
<text x="336.2" y="77.3">L = 778</text>
<text x="390.9" y="73.4">0,34</text>
<text x="390.9" y="77.3">0,37</text>
<text x="406" y="73.4">1,4</text>
<text x="406" y="77.3">2,9</text>
<text x="208.6" y="81.2">15</text>
<text x="218.7" y="81.2">8</text>
<text x="222.2" y="81.2">Glaslat</text>
<text x="282.2" y="81.2">S235, platstaal 15x4</text>
<text x="336.2" y="81.2">L = 1279</text>
<text x="392" y="81.2">0,6</text>
<text x="406" y="81.2">4,8</text>
<text x="208.6" y="85.1">16</text>
<text x="208.6" y="89">17</text>
<text x="218.7" y="85.1">4</text>
<text x="218.7" y="89">2</text>
<text x="222.2" y="85.1">Greep (voor en achter)</text>
<text x="222.2" y="89">Boogroede: kern</text>
<text x="282.2" y="85.1">S235, rond Ø25</text>
<text x="282.2" y="89">S235, plaat 10 mm</text>
<text x="336.2" y="85.1">L = 800</text>
<text x="336.2" y="89">R 344.5 x 20, 175°</text>
<text x="390.9" y="85.1">3,08</text>
<text x="390.9" y="89">1,65</text>
<text x="404.9" y="85.1">12,3</text>
<text x="406" y="89">3,3</text>
<text x="208.6" y="92.9">18</text>
<text x="218.7" y="92.9">4</text>
<text x="222.2" y="92.9">Boogroede: lat voor en achter</text>
<text x="282.2" y="92.9">S235, plaat 3 mm</text>
<text x="336.2" y="92.9">R 344.5 x 30, 175°</text>
<text x="390.9" y="92.9">0,74</text>
<text x="407.7" y="92.9">3</text>
<text x="208.6" y="96.8">19</text>
<text x="208.6" y="100.7">20</text>
<text x="218.7" y="96.8">2</text>
<text x="218.7" y="100.7">4</text>
<text x="222.2" y="96.8">Boogroede: kern</text>
<text x="222.2" y="100.7">Boogroede: lat voor en achter</text>
<text x="282.2" y="96.8">S235, plaat 10 mm</text>
<text x="282.2" y="100.7">S235, plaat 3 mm</text>
<text x="336.2" y="96.8">R 96.5 x 20, 162.1°</text>
<text x="336.2" y="100.7">R 96.5 x 30, 162.1°</text>
<text x="390.9" y="96.8">0,43</text>
<text x="390.9" y="100.7">0,19</text>
<text x="406" y="96.8">0,9</text>
<text x="406" y="100.7">0,8</text>
<text x="208.6" y="104.6">21</text>
<text x="218.7" y="104.6">2</text>
<text x="222.2" y="104.6">Taatsplaat onder</text>
<text x="282.2" y="104.6">S235, plaat 8 mm</text>
<text x="336.2" y="104.6">36 x 220</text>
<text x="392" y="104.6">0,5</text>
<text x="407.7" y="104.6">1</text>
<text x="208.6" y="108.5">22</text>
<text x="208.6" y="112.4">23</text>
<text x="218.7" y="108.5">2</text>
<text x="218.7" y="112.4">4</text>
<text x="222.2" y="108.5">Taatsplaat boven</text>
<text x="222.2" y="112.4">Greephouder</text>
<text x="282.2" y="108.5">S235, plaat 8 mm</text>
<text x="282.2" y="112.4">S235, plaat 10 mm</text>
<text x="336.2" y="108.5">36 x 140</text>
<text x="336.2" y="112.4">25 x 40</text>
<text x="390.9" y="108.5">0,32</text>
<text x="390.9" y="112.4">0,08</text>
<text x="406" y="108.5">0,6</text>
<text x="406" y="112.4">0,3</text>
<text x="208.6" y="116.3">24</text>
<text x="218.7" y="116.3">4</text>
<text x="222.2" y="116.3">Ruit met vorm (DXF)</text>
<text x="282.2" y="116.3">gelaagd 44.2 helder</text>
<text x="336.2" y="116.3">368 x 353</text>
<text x="392" y="116.3">0,7</text>
<text x="406" y="116.3">2,8</text>
<text x="208.6" y="120.2">25</text>
<text x="208.6" y="124.1">26</text>
<text x="218.7" y="120.2">2</text>
<text x="218.7" y="124.1">2</text>
<text x="222.2" y="120.2">Ruit</text>
<text x="222.2" y="124.1">Ruit</text>
<text x="282.2" y="120.2">gelaagd 44.2 helder</text>
<text x="282.2" y="124.1">gelaagd 44.2 helder</text>
<text x="336.2" y="120.2">727 x 786</text>
<text x="336.2" y="124.1">727 x 1287</text>
<text x="389.8" y="124.1">19,45</text>
<text x="389.9" y="120.2">11,88</text>
<text x="404.9" y="120.2">23,8</text>
<text x="404.9" y="124.1">38,9</text>
<text x="208.6" y="128">27</text>
<text x="208.6" y="131.9">28</text>
<text x="218.7" y="128">2</text>
<text x="218.7" y="131.9">4</text>
<text x="222.2" y="128">Ruit met vorm (DXF)</text>
<text x="222.2" y="131.9">Ruit met vorm (DXF)</text>
<text x="282.2" y="128">gelaagd 44.2 helder</text>
<text x="282.2" y="131.9">gelaagd 44.2 helder</text>
<text x="336.2" y="128">168 x 74</text>
<text x="336.2" y="131.9">234 x 145</text>
<text x="390.9" y="131.9">0,45</text>
<text x="392" y="128">0,2</text>
<text x="406" y="128">0,4</text>
<text x="406" y="131.9">1,8</text>
<text x="208.6" y="135.8">29</text>
<text x="218.7" y="135.8">4</text>
<text x="222.2" y="135.8">Ruit met vorm (DXF)</text>
<text x="282.2" y="135.8">gelaagd 44.2 helder</text>
<text x="336.2" y="135.8">217 x 217</text>
<text x="390.9" y="135.8">0,46</text>
<text x="406" y="135.8">1,8</text>
<text x="208.6" y="139.7">30</text>
<text x="208.6" y="143.6">31</text>
<text x="218.7" y="139.7">4</text>
<text x="218.7" y="143.6">2</text>
<text x="222.2" y="139.7">Ruit met vorm (DXF)</text>
<text x="222.2" y="143.6">Taatsscharnier Argenta Pivotica Pro 150 (pot, as en bovenpen)</text>
<text x="282.2" y="139.7">gelaagd 44.2 helder</text>
<text x="282.2" y="143.6">inkoop</text>
<text x="336.2" y="139.7">145 x 234</text>
<text x="390.9" y="139.7">0,45</text>
<text x="406" y="139.7">1,8</text>
<text x="208.6" y="147.5">32</text>
<text x="217.6" y="147.5">82</text>
<text x="222.2" y="147.5">Schroef M4 x 12 verzonken, RVS (ISO 10642)</text>
<text x="282.2" y="147.5">A2</text>
<text x="208.6" y="151.4">33</text>
<text x="208.6" y="155.3">34</text>
<text x="217.6" y="151.4">44</text>
<text x="218.7" y="155.3">4</text>
<text x="222.2" y="151.4">Glasblokje 3 mm</text>
<text x="222.2" y="155.3">Glaskit transparant (koker 310 ml)</text>
<text x="282.2" y="151.4">kunststof</text>
<text x="282.2" y="155.3">MS-polymeer</text>
<text x="208.6" y="159.2">35</text>
<text x="218.7" y="159.2">6</text>
<text x="222.2" y="159.2">Kozijnanker Ø8</text>
<text x="282.2" y="159.2">verzinkt</text>
<text x="222.2" y="163.1">Totaal staal en glas</text>
<text x="403.8" y="163.1">167,1</text>
</g>
<g font-size="1.8">
<text x="207.4" y="22.7">Pos</text>
<text x="218.7" y="22.7">n</text>
<text x="222.2" y="22.7">Benaming</text>
<text x="282.2" y="22.7">Materiaal, profiel</text>
<text x="336.2" y="22.7">Maat</text>
<text x="366.2" y="22.7">Zagen</text>
<text x="390.5" y="22.7">kg/st</text>
<text x="406.6" y="22.7">kg</text>
</g>
<g font-size="1.7" fill="#555">
<text x="215.2" y="257.6">Eigenaar</text>
<text x="285.2" y="257.6">Bibliotheek</text>
<text x="215.2" y="265.6">Titel</text>
<text x="215.2" y="273.6">Systeem</text>
<text x="285.2" y="273.6">Tekeningnummer</text>
<text x="345.2" y="273.6">Rev.</text>
<text x="365.2" y="273.6">Uitgifte</text>
<text x="215.2" y="281.6">Maten en toleranties</text>
<text x="285.2" y="281.6">Schaal</text>
<text x="315.2" y="281.6">Opgesteld</text>
<text x="365.2" y="281.6">Blad</text>
</g>
</svg>
